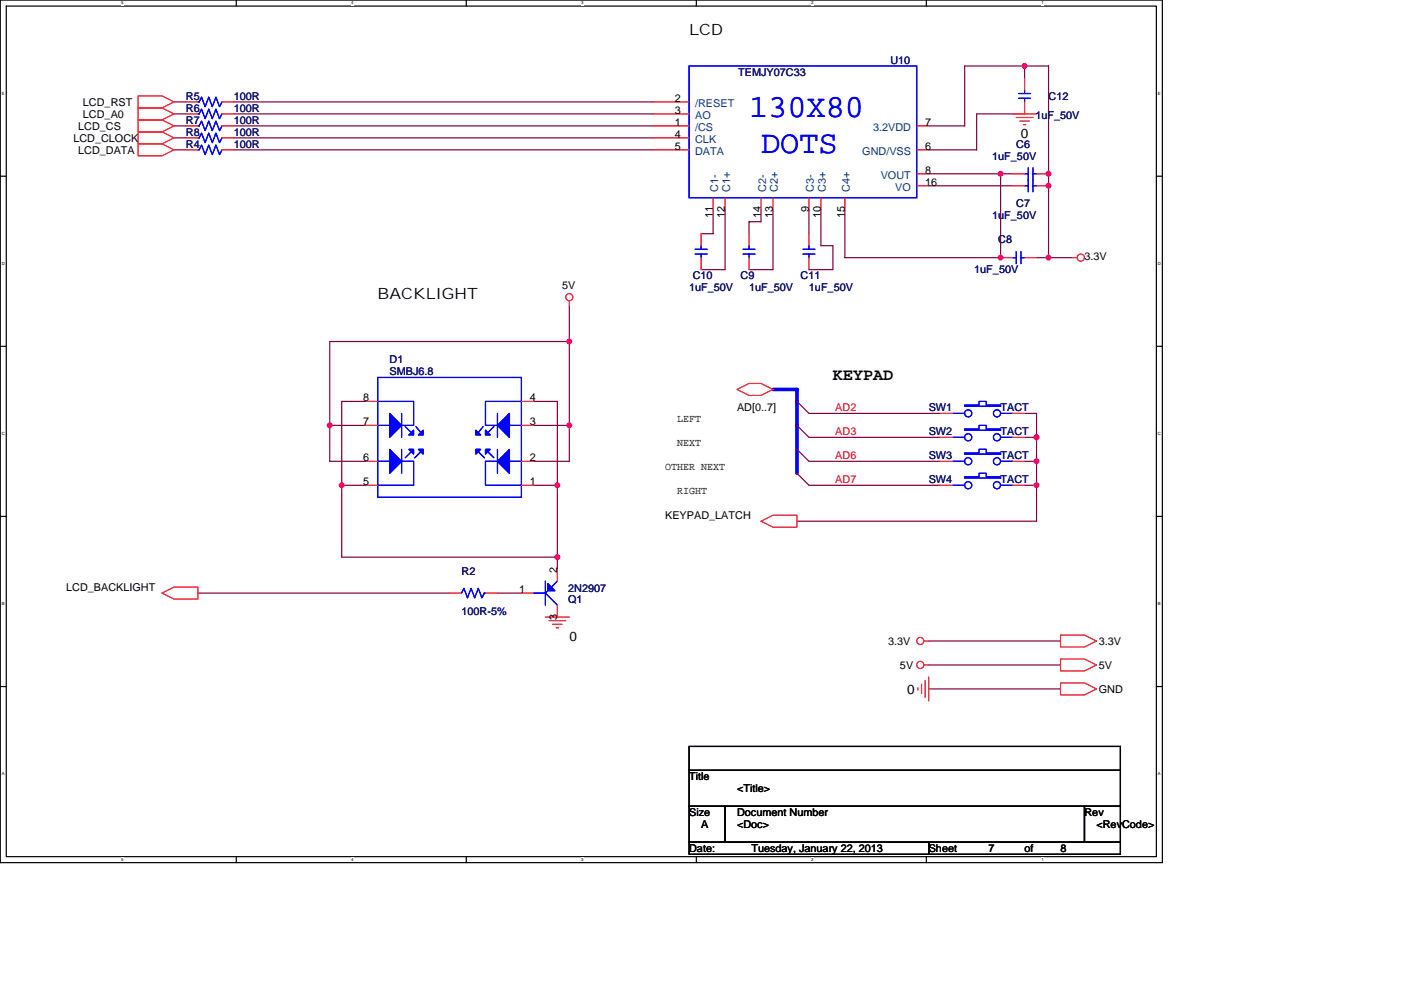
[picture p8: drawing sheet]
<svg xmlns="http://www.w3.org/2000/svg" width="297mm" height="210mm" viewBox="0 0 297 210" stroke-linecap="round" stroke-linejoin="round" font-family="sans-serif">
<path d="M.1 0h246.3v182.9h-246.3zM1.3 1.3h243.9v180.3h-243.9z" fill="none" stroke="#000" stroke-width=".25"/>
<g fill="#fff">
<path d="M25.7 .1h.5v1h-.5z"/>
<path d="M25.7 181.8h.5v1h-.5z"/>
</g>
<path d="M50.1 0v1.3M50.1 181.6v1.3" fill="none" stroke="#000" stroke-width=".25"/>
<g fill="#fff">
<path d="M74.5 .1h.5v1h-.5z"/>
<path d="M74.5 181.8h.5v1h-.5z"/>
</g>
<path d="M98.9 0v1.3M98.9 181.6v1.3" fill="none" stroke="#000" stroke-width=".25"/>
<g fill="#fff">
<path d="M123.3 .1h.4v1h-.4z"/>
<path d="M123.3 181.8h.4v1h-.4z"/>
</g>
<path d="M147.6 0v1.3M147.6 181.6v1.3" fill="none" stroke="#000" stroke-width=".25"/>
<g fill="#fff">
<path d="M172 .1h.5v1h-.5z"/>
<path d="M172 181.8h.5v1h-.5z"/>
</g>
<path d="M196.4 0v1.3M196.4 181.6v1.3" fill="none" stroke="#000" stroke-width=".25"/>
<g fill="#fff">
<path d="M220.8 .1h.5v1h-.5z"/>
<path d="M220.8 181.8h.5v1h-.5z"/>
<path d="M.4 19.3h.6v1h-.6z"/>
<path d="M245.5 19.3h.6v1h-.6z"/>
<path d="M.4 55.4h.6v1h-.6z"/>
<path d="M245.5 55.4h.6v1h-.6z"/>
</g>
<path d="M.1 37.4h1.2M245.2 37.4h1.2" fill="none" stroke="#000" stroke-width=".25"/>
<g fill="#fff">
<path d="M.4 91.5h.6v1h-.6z"/>
<path d="M245.5 91.5h.6v1h-.6z"/>
</g>
<path d="M.1 73.4h1.2M245.2 73.4h1.2" fill="none" stroke="#000" stroke-width=".25"/>
<g fill="#fff">
<path d="M.4 127.5h.6v1h-.6z"/>
<path d="M245.5 127.5h.6v1h-.6z"/>
</g>
<path d="M.1 109.5h1.2M245.2 109.5h1.2" fill="none" stroke="#000" stroke-width=".25"/>
<g fill="#fff">
<path d="M.4 163.6h.6v1h-.6z"/>
<path d="M245.5 163.6h.6v1h-.6z"/>
</g>
<path d="M.1 145.6h1.2M146.1 158.3h91.4v5h-91.4zM245.2 145.6h1.2M146.1 163.3h91.4v7.7h-91.4zM146.1 171h7.6v7.6h-7.6zM146.1 178.6h50.8v2.5h-50.8zM153.7 171h76.2v7.6h-76.2zM196.9 178.6h40.6v2.5h-40.6zM229.9 171h7.6v7.6h-7.6z" fill="none" stroke="#000" stroke-width=".25"/>
<g fill="none" stroke="#800040" stroke-width=".25">
<path d="M217.2 14v2.5M36.9 26.7h2.5M36.9 29.2h2.5M36.9 31.8h2.5M36.9 24.2h2.5M36.9 21.6h2.5M49.6 26.7h88.9M49.6 29.2h88.9M49.6 31.8h88.9M49.6 24.2h88.9M49.6 21.6h88.9M196.9 26.7h7.6v-12.7h17.8v40.6"/>
<path d="M196.9 39.4h17.8M196.9 36.9h17.8M212.1 36.9v17.7h-33v-10.1M217.2 24.2h-10.1v7.6h-10.2M151.2 44.5v5.1h-2.5M153.7 44.5v12.7h-5M161.4 44.5v2.5h-2.6v2.6M163.9 44.5v12.7h-5.1M171.5 44.5v5.1M174 44.5v7.6h2.6v5.1h-5.1M219.8 54.6h7.6M120.7 72.4h-50.8v25.4h7.6"/>
<path d="M120.7 64.8v33h-7.6M69.9 90.2h7.6M77.5 85.1h-5v33h45.7M113.1 90.2h7.6M113.1 85.1h5.1v35.6M169 95.3l2.5 2.5h27.9M169 90.2l2.5 2.5h27.9M169 85.1l2.5 2.6h27.9M217.2 87.7h2.6v5M217.2 97.8h2.6M217.2 92.7h2.6M219.8 92.7v17.8h-50.8"/>
<path d="M72.5 102.9h5M113.1 102.9h5.1M169 100.4l2.5 2.5h27.9M217.2 102.9h2.6M42 125.8h53.3M105.5 125.8h5.1M196.9 135.9h27.9M196.9 141h27.9M196.9 146.1h27.9"/>
</g>
<g fill="#f0f" stroke="#f0f" stroke-width=".25">
<circle cx="69.9" cy="90.2" r=".5"/>
<circle cx="72.4" cy="102.9" r=".5"/>
<circle cx="120.7" cy="90.2" r=".5"/>
<circle cx="118.2" cy="118.1" r=".5"/>
<circle cx="219.8" cy="92.7" r=".5"/>
<circle cx="219.8" cy="102.9" r=".5"/>
<circle cx="219.8" cy="97.8" r=".5"/>
<circle cx="212.1" cy="54.6" r=".5"/>
<circle cx="212.1" cy="36.8" r=".5"/>
<circle cx="217.2" cy="14" r=".5"/>
<circle cx="222.3" cy="39.4" r=".5"/>
<circle cx="222.3" cy="54.6" r=".5"/>
<circle cx="222.3" cy="36.8" r=".5"/>
<circle cx="120.7" cy="72.4" r=".5"/>
<circle cx="118.2" cy="102.9" r=".5"/>
</g>
<path d="M163.9 82.6h5.1v17.8" fill="none" stroke="#00f" stroke-width=".76"/>
<g fill="none" stroke="#f00" stroke-width=".25">
<path d="M217.2 16.5v2.6M29.3 20.3h5.1l2.5 1.3-2.5 1.3h-5.1zM29.3 25.4h5.1l2.5 1.3-2.5 1.3h-5.1zM29.3 22.9h5.1l2.5 1.3-2.5 1.2h-5.1zM29.3 30.5h5.1l2.5 1.3-2.5 1.2h-5.1zM29.3 28h5.1l2.5 1.2-2.5 1.3h-5.1zM39.4 24.2h2.6M39.4 29.2h2.6M39.4 21.6h2.6M39.4 31.8h2.6M39.4 26.7h2.6M47.1 24.2h2.5"/>
<path d="M47.1 29.2h2.5M47.1 21.6h2.5M47.1 31.8h2.5M47.1 26.7h2.5M138.5 24.2h7.6M138.5 29.2h7.6M138.5 21.6h7.6M138.5 31.8h7.6M138.5 26.7h7.6M194.4 39.4h2.5M194.4 36.9h2.5M194.4 31.8h2.5"/>
<path d="M194.4 26.7h2.5M214.7 24.2h5.1M214.7 39.4h2.5M214.7 36.9h2.5M215.5 24.9h3.5M216.2 25.7h2M217 26.4h.5M217.2 21.6v2.6M219.8 39.4h2.5M219.8 36.9h2.5M148.7 49.6v2.5M148.7 54.6v2.6"/>
<path d="M151.2 41.9v2.6M153.7 41.9v2.6M158.8 49.6v2.5M158.8 54.6v2.6M161.4 41.9v2.6M163.9 41.9v2.6M171.5 41.9v2.6M171.5 49.6v2.5M171.5 54.6v2.6M174 41.9v2.6M179.1 41.9v2.6M212.1 54.6h2.6"/>
<path d="M217.2 54.6h2.6M227.4 54.6h1M120.7 63.8v1M77.5 97.8h2.6M77.5 85.1h2.6M77.5 90.2h2.6M110.6 97.8h2.5M110.6 85.1h2.5M110.6 90.2h2.5M156.3 82.6l2.5-1.3h2.6l2.5 1.3-2.5 1.2h-2.6zM199.4 97.8h2.6M199.4 92.7h2.6"/>
<path d="M199.4 87.7h2.6M214.7 97.8h2.5M214.7 92.7h2.5M214.7 87.7h2.5M77.5 102.9h2.6M110.6 102.9h2.5M161.4 110.5l2.5-1.3h5.1v2.6h-5.1zM199.4 102.9h2.6M214.7 102.9h2.5M34.4 125.8l2.5-1.3h5.1v2.5h-5.1zM95.3 125.8h2.6M102.9 125.8h2.6"/>
<path d="M110.6 125.8h2.5M115.6 130.8h5.1M116.4 131.6h3.5M117.2 132.4h2M117.9 133.1h.5M118.2 120.7v2.5M118.2 128.3v2.5M195.9 135.9h1M224.8 139.7h5.1l2.6 1.3-2.6 1.3h-5.1zM224.8 134.6h5.1l2.6 1.3-2.6 1.3h-5.1zM194.6 145.8v.5M195.4 145.1v2"/>
<path d="M195.9 141h1M196.1 144.3v3.5M196.9 143.5v5.1M224.8 144.8h5.1l2.6 1.3-2.6 1.2h-5.1z"/>
<circle cx="229.2" cy="54.6" r=".76"/>
<circle cx="120.7" cy="63" r=".76"/>
<circle cx="195.1" cy="135.9" r=".76"/>
<circle cx="195.1" cy="141" r=".76"/>
</g>
<g fill="none" stroke="#00f" stroke-width=".25">
<path d="M146.1 14h48.3v27.9h-48.3zM216 19.8h2.5M217.2 19.1v.7M42 29.2h.2l.5-1 .8 2 .8-2 .7 2 .8-2 .7 2 .6-1M42 24.2h.2l.5-1.1 .8 2.1 .8-2.1 .7 2.1 .8-2.1 .7 2.1 .6-1M42 31.8h.2l.5-1 .8 2 .8-2 .7 2 .8-2 .7 2 .6-1M42 26.7h.2l.5-1 .8 2 .8-2 .7 2 .8-2 .7 2 .6-1M42 21.6h.2l.5-1 .8 2 .8-2 .7 2 .8-2 .7 2 .6-1M216 20.8h2.5M217.2 39.4h.8M217.2 36.9h.8M217.2 20.8v.8"/>
<path d="M218 35.6v5.1M219 35.6v5.1M219 39.4h.8M219 36.9h.8M147.4 53.9h2.5M147.4 52.9h2.5M148.7 52.1v.8M148.7 53.9v.7M157.5 53.9h2.6M157.5 52.9h2.6M158.8 52.1v.8M158.8 53.9v.7"/>
<path d="M170.2 53.9h2.6M170.2 52.9h2.6M171.5 52.1v.8M171.5 53.9v.7M214.7 54.6h.8M215.5 53.4v2.5M216.5 53.4v2.5M216.5 54.6h.7M80.1 85.1h7.6v5.1h-2.5M80.1 90.2h2.5M80.1 97.8h2.5M80.1 80h30.5v25.4h-30.5z"/>
<path d="M85.2 97.8h2.5v5.1h-7.6M85.2 87.7v5M85.2 95.3v5.1M85.9 90.4l1.3 1.3M87.2 95.8l-1.3 1.2M88.2 90.4l1 1.3M89.2 95.8l-1.3 1.2M101.4 95.8l1.3 1.2M102.4 90.4l-1 1.3M103.4 95.8l1.3 1.2M104.7 90.4l-1.3 1.3M105.5 97.8h-2.6v5.1h7.7"/>
<path d="M105.5 87.7v5M105.5 95.3v5.1M108 90.2h2.6M108 97.8h2.6M110.6 85.1h-7.7v5.1h2.6M202 97.8h2.5M202 92.7h2.5M202 87.7h2.5M204.5 91h3.1v-.8h1.5v.8h3v.2h-7.6zM204.5 96h3.1v-.7h1.5v.7h3v.3h-7.6zM204.5 85.9h3.1v-.8h1.5v.8h3v.2h-7.6zM212.1 97.8h2.6"/>
<path d="M212.1 92.7h2.6M212.1 87.7h2.6M202 102.9h2.5M204.5 101.1h3.1v-.7h1.5v.7h3v.3h-7.6zM212.1 102.9h2.6M97.9 125.8l.5-1.1 .7 2.1 .8-2.1 .7 2.1 .8-2.1 .8 2.1 .5-1h.2M113.1 125.8h2.5M115.6 123.2v5.1M115.6 125.8l2.6 2.5M116.1 125.2l-.5 .6M118.2 123.2l-1.3 1.3"/>
<circle cx="205.3" cy="87.6" r=".76"/>
<circle cx="205.3" cy="97.8" r=".76"/>
<circle cx="205.3" cy="92.7" r=".76"/>
<circle cx="211.4" cy="87.6" r=".76"/>
<circle cx="211.4" cy="97.8" r=".76"/>
<circle cx="211.4" cy="92.7" r=".76"/>
<circle cx="205.3" cy="102.9" r=".76"/>
<circle cx="211.4" cy="102.9" r=".76"/>
</g>
<g fill="#00f" stroke="#00f" stroke-width=".25">
<path d="M116.1 123.7l1.6 1.5h-1.6z" fill-rule="evenodd"/>
<path d="M116.1 123.7l1.6 1.5h-1.6z" fill-rule="evenodd"/>
<path d="M108 87.7v5l-2.5-2.5z" fill-rule="evenodd"/>
<path d="M102.9 91.2l1 1h-1z" fill-rule="evenodd"/>
<path d="M100.9 91.2l1 1h-1z" fill-rule="evenodd"/>
<path d="M108 95.3v5.1l-2.5-2.6z" fill-rule="evenodd"/>
<path d="M102.9 95.3h1l-1 1z" fill-rule="evenodd"/>
<path d="M100.9 95.3h1l-1 1z" fill-rule="evenodd"/>
<path d="M82.6 87.7l2.6 2.5-2.6 2.5z" fill-rule="evenodd"/>
<path d="M88.7 95.3h1v1z" fill-rule="evenodd"/>
<path d="M87.7 91.2v1h-1z" fill-rule="evenodd"/>
<path d="M86.7 95.3h1v1z" fill-rule="evenodd"/>
<path d="M82.6 95.3l2.6 2.5-2.6 2.6z" fill-rule="evenodd"/>
<path d="M89.7 91.2v1h-1z" fill-rule="evenodd"/>
<path d="M108 87.7v5l-2.5-2.5z" fill-rule="evenodd"/>
<path d="M102.9 91.2l1 1h-1z" fill-rule="evenodd"/>
<path d="M100.9 91.2l1 1h-1z" fill-rule="evenodd"/>
<path d="M108 95.3v5.1l-2.5-2.6z" fill-rule="evenodd"/>
<path d="M102.9 95.3h1l-1 1z" fill-rule="evenodd"/>
<path d="M100.9 95.3h1l-1 1z" fill-rule="evenodd"/>
<path d="M82.6 87.7l2.6 2.5-2.6 2.5z" fill-rule="evenodd"/>
<path d="M88.7 95.3h1v1z" fill-rule="evenodd"/>
<path d="M87.7 91.2v1h-1z" fill-rule="evenodd"/>
<path d="M86.7 95.3h1v1z" fill-rule="evenodd"/>
<path d="M82.6 95.3l2.6 2.5-2.6 2.6z" fill-rule="evenodd"/>
<path d="M89.7 91.2v1h-1z" fill-rule="evenodd"/>
</g>
<g font-size="6.9" fill="#00f">
<text x="158.8" y="24.8">130X80</text>
<text x="161.4" y="32.4">DOTS</text>
</g>
<text font-size="3.6" x="176.6" y="80.5">KEYPAD</text>
<g font-size="3.3">
<text x="146.1" y="7.5">LCD</text>
<text x="80.1" y="63.4">BACKLIGHT</text>
</g>
<g font-size="2.8">
<text x="216.5" y="29.2">0</text>
<text x="120.7" y="135.9">0</text>
<text x="192.3" y="147">0</text>
</g>
<g font-size="2.3" fill="#000080">
<text x="156.5" y="16">TEMJY07C33</text>
<text x="188.8" y="13.5">U10</text>
<text x="39.4" y="23.7">R6</text>
<text x="39.4" y="21.1">R5</text>
<text x="49.6" y="23.7">100R</text>
<text x="49.6" y="21.1">100R</text>
<text x="222.3" y="21.1">C12</text>
<text x="39.4" y="28.7">R8</text>
<text x="39.4" y="26.2">R7</text>
<text x="49.6" y="28.7">100R</text>
<text x="49.6" y="26.2">100R</text>
<text x="219.5" y="25.2">1uF_50V</text>
<text x="39.4" y="31.3">R4</text>
<text x="49.6" y="31.3">100R</text>
<text x="210.4" y="33.8">1uF_50V</text>
<text x="215.5" y="31.3">C6</text>
<text x="210.4" y="46.5">1uF_50V</text>
<text x="215.5" y="44">C7</text>
<text x="211.6" y="51.6">C8</text>
<text x="146.9" y="59.2">C10</text>
<text x="157" y="59.2">C9</text>
<text x="169.7" y="59.2">C11</text>
<text x="206.6" y="58">1uF_50V</text>
<text x="146.1" y="61.8">1uF_50V</text>
<text x="158.8" y="61.8">1uF_50V</text>
<text x="171.5" y="61.8">1uF_50V</text>
<text x="82.6" y="77">D1</text>
<text x="82.6" y="79.5">SMBJ6.8</text>
<text x="196.9" y="87.2">SW1</text>
<text x="212.2" y="87.2">TACT</text>
<text x="196.9" y="92.2">SW2</text>
<text x="212.2" y="92.2">TACT</text>
<text x="196.9" y="97.3">SW3</text>
<text x="212.2" y="97.3">TACT</text>
<text x="196.9" y="102.4">SW4</text>
<text x="212.2" y="102.4">TACT</text>
<text x="97.9" y="122">R2</text>
<text x="120.5" y="125.5">2N2907</text>
<text x="97.9" y="130.3">100R-5%</text>
<text x="120.5" y="127.8">Q1</text>
</g>
<g font-size="2.3">
<text x="17.6" y="22.4">LCD_RST</text>
<text x="143.1" y="21.6">2</text>
<text x="16.6" y="27.5">LCD_CS</text>
<text x="17.6" y="24.9">LCD_A0</text>
<text x="143.1" y="24.1">3</text>
<text x="143.1" y="29.2">4</text>
<text x="143.1" y="26.7">1</text>
<text x="196.1" y="26.7">7</text>
<text x="15.6" y="30">LCD_CLOCK</text>
<text x="16.6" y="32.6">LCD_DATA</text>
<text x="143.1" y="31.7">5</text>
<text x="196.1" y="31.7">6</text>
<text x="196.1" y="39.4">16</text>
<text x="196.1" y="36.8">8</text>
<text x="151.2" y="46.3" transform="rotate(-90 151.2 46.3)">11</text>
<text x="153.7" y="46.3" transform="rotate(-90 153.7 46.3)">12</text>
<text x="161.3" y="46.3" transform="rotate(-90 161.3 46.3)">14</text>
<text x="163.9" y="46.3" transform="rotate(-90 163.9 46.3)">13</text>
<text x="171.5" y="45" transform="rotate(-90 171.5 45)">9</text>
<text x="174" y="46.3" transform="rotate(-90 174 46.3)">10</text>
<text x="179.1" y="46.3" transform="rotate(-90 179.1 46.3)">15</text>
<text x="229.9" y="55.2">3.3V</text>
<text x="119.2" y="61.3">5V</text>
<text x="77" y="85.1">8</text>
<text x="112.3" y="85.1">4</text>
<text x="143.6" y="89.5">LEFT</text>
<text x="156.3" y="87.2">AD[0..7]</text>
<text x="77" y="90.2">7</text>
<text x="112.3" y="90.2">3</text>
<text x="143.6" y="94.6">NEXT</text>
<text x="77" y="97.8">6</text>
<text x="112.3" y="97.8">2</text>
<text x="141" y="99.6">OTHER NEXT</text>
<text x="77" y="102.9">5</text>
<text x="112.3" y="102.9">1</text>
<text x="143.6" y="104.7">RIGHT</text>
<text x="141" y="110">KEYPAD_LATCH</text>
<text x="14" y="125.3">LCD_BACKLIGHT</text>
<text x="110" y="125.7">1</text>
<text x="118.1" y="121.4" transform="rotate(-90 118.1 121.4)">2</text>
<text x="118.1" y="131.4" transform="rotate(-90 118.1 131.4)">3</text>
<text x="188.3" y="136.7">3.3V</text>
<text x="233" y="136.7">3.3V</text>
<text x="190.8" y="141.8">5V</text>
<text x="233" y="141.8">5V</text>
<text x="233" y="146.9">GND</text>
<text x="146.1" y="165.4">Title</text>
<text x="156.3" y="167.9">&lt;Title&gt;</text>
<text x="146.1" y="173">Size</text>
<text x="156.3" y="173">Document Number</text>
<text x="229.9" y="173">Rev</text>
<text x="148.7" y="175.6">A</text>
<text x="156.3" y="175.6">&lt;Doc&gt;</text>
<text x="232.5" y="175.6">&lt;RevCode&gt;</text>
<text x="146.1" y="180.6">Date:</text>
<text x="159.3" y="180.6">Tuesday, January 22, 2013</text>
<text x="196.9" y="180.6">Sheet</text>
<text x="209.6" y="180.6">7</text>
<text x="217.2" y="180.6">of</text>
<text x="224.8" y="180.6">8</text>
</g>
<g font-size="2.3" fill="#004080">
<text x="147.4" y="22.6">/RESET</text>
<text x="147.4" y="25.2">AO</text>
<text x="147.4" y="27.7">/CS</text>
<text x="185.1" y="27.7">3.2VDD</text>
<text x="147.4" y="30.3">CLK</text>
<text x="147.4" y="32.8">DATA</text>
<text x="182.8" y="32.8">GND/VSS</text>
<text x="152.2" y="40.7" transform="rotate(-90 152.2 40.7)">C1-</text>
<text x="154.8" y="40.7" transform="rotate(-90 154.8 40.7)">C1+</text>
<text x="162.4" y="40.7" transform="rotate(-90 162.4 40.7)">C2-</text>
<text x="164.9" y="40.7" transform="rotate(-90 164.9 40.7)">C2+</text>
<text x="172.6" y="40.7" transform="rotate(-90 172.6 40.7)">C3-</text>
<text x="175.1" y="40.7" transform="rotate(-90 175.1 40.7)">C3+</text>
<text x="180.2" y="40.7" transform="rotate(-90 180.2 40.7)">C4+</text>
<text x="186.7" y="37.9">VOUT</text>
<text x="189.8" y="40.4">VO</text>
</g>
<g font-size="2.3" fill="#f00">
<text x="177.1" y="87.1">AD2</text>
<text x="177.1" y="92.2">AD3</text>
<text x="177.1" y="97.3">AD6</text>
<text x="177.1" y="102.4">AD7</text>
</g>
<g font-size=".9">
<text x="25.7" y="1">5</text>
<text x="74.5" y="1">4</text>
<text x="123.3" y="1">3</text>
<text x="172" y="1">2</text>
<text x="220.8" y="1">1</text>
<text x=".4" y="20.1">E</text>
<text x="245.5" y="20.1">E</text>
<text x=".4" y="56.2">D</text>
<text x="245.5" y="56.2">D</text>
<text x=".4" y="92.3">C</text>
<text x="245.5" y="92.3">C</text>
<text x=".4" y="128.3">B</text>
<text x="245.5" y="128.3">B</text>
<text x=".4" y="164.4">A</text>
<text x="245.5" y="164.4">A</text>
<text x="25.7" y="182.6">5</text>
<text x="74.5" y="182.6">4</text>
<text x="123.3" y="182.6">3</text>
<text x="172" y="182.6">2</text>
<text x="220.8" y="182.6">1</text>
</g>
</svg>
